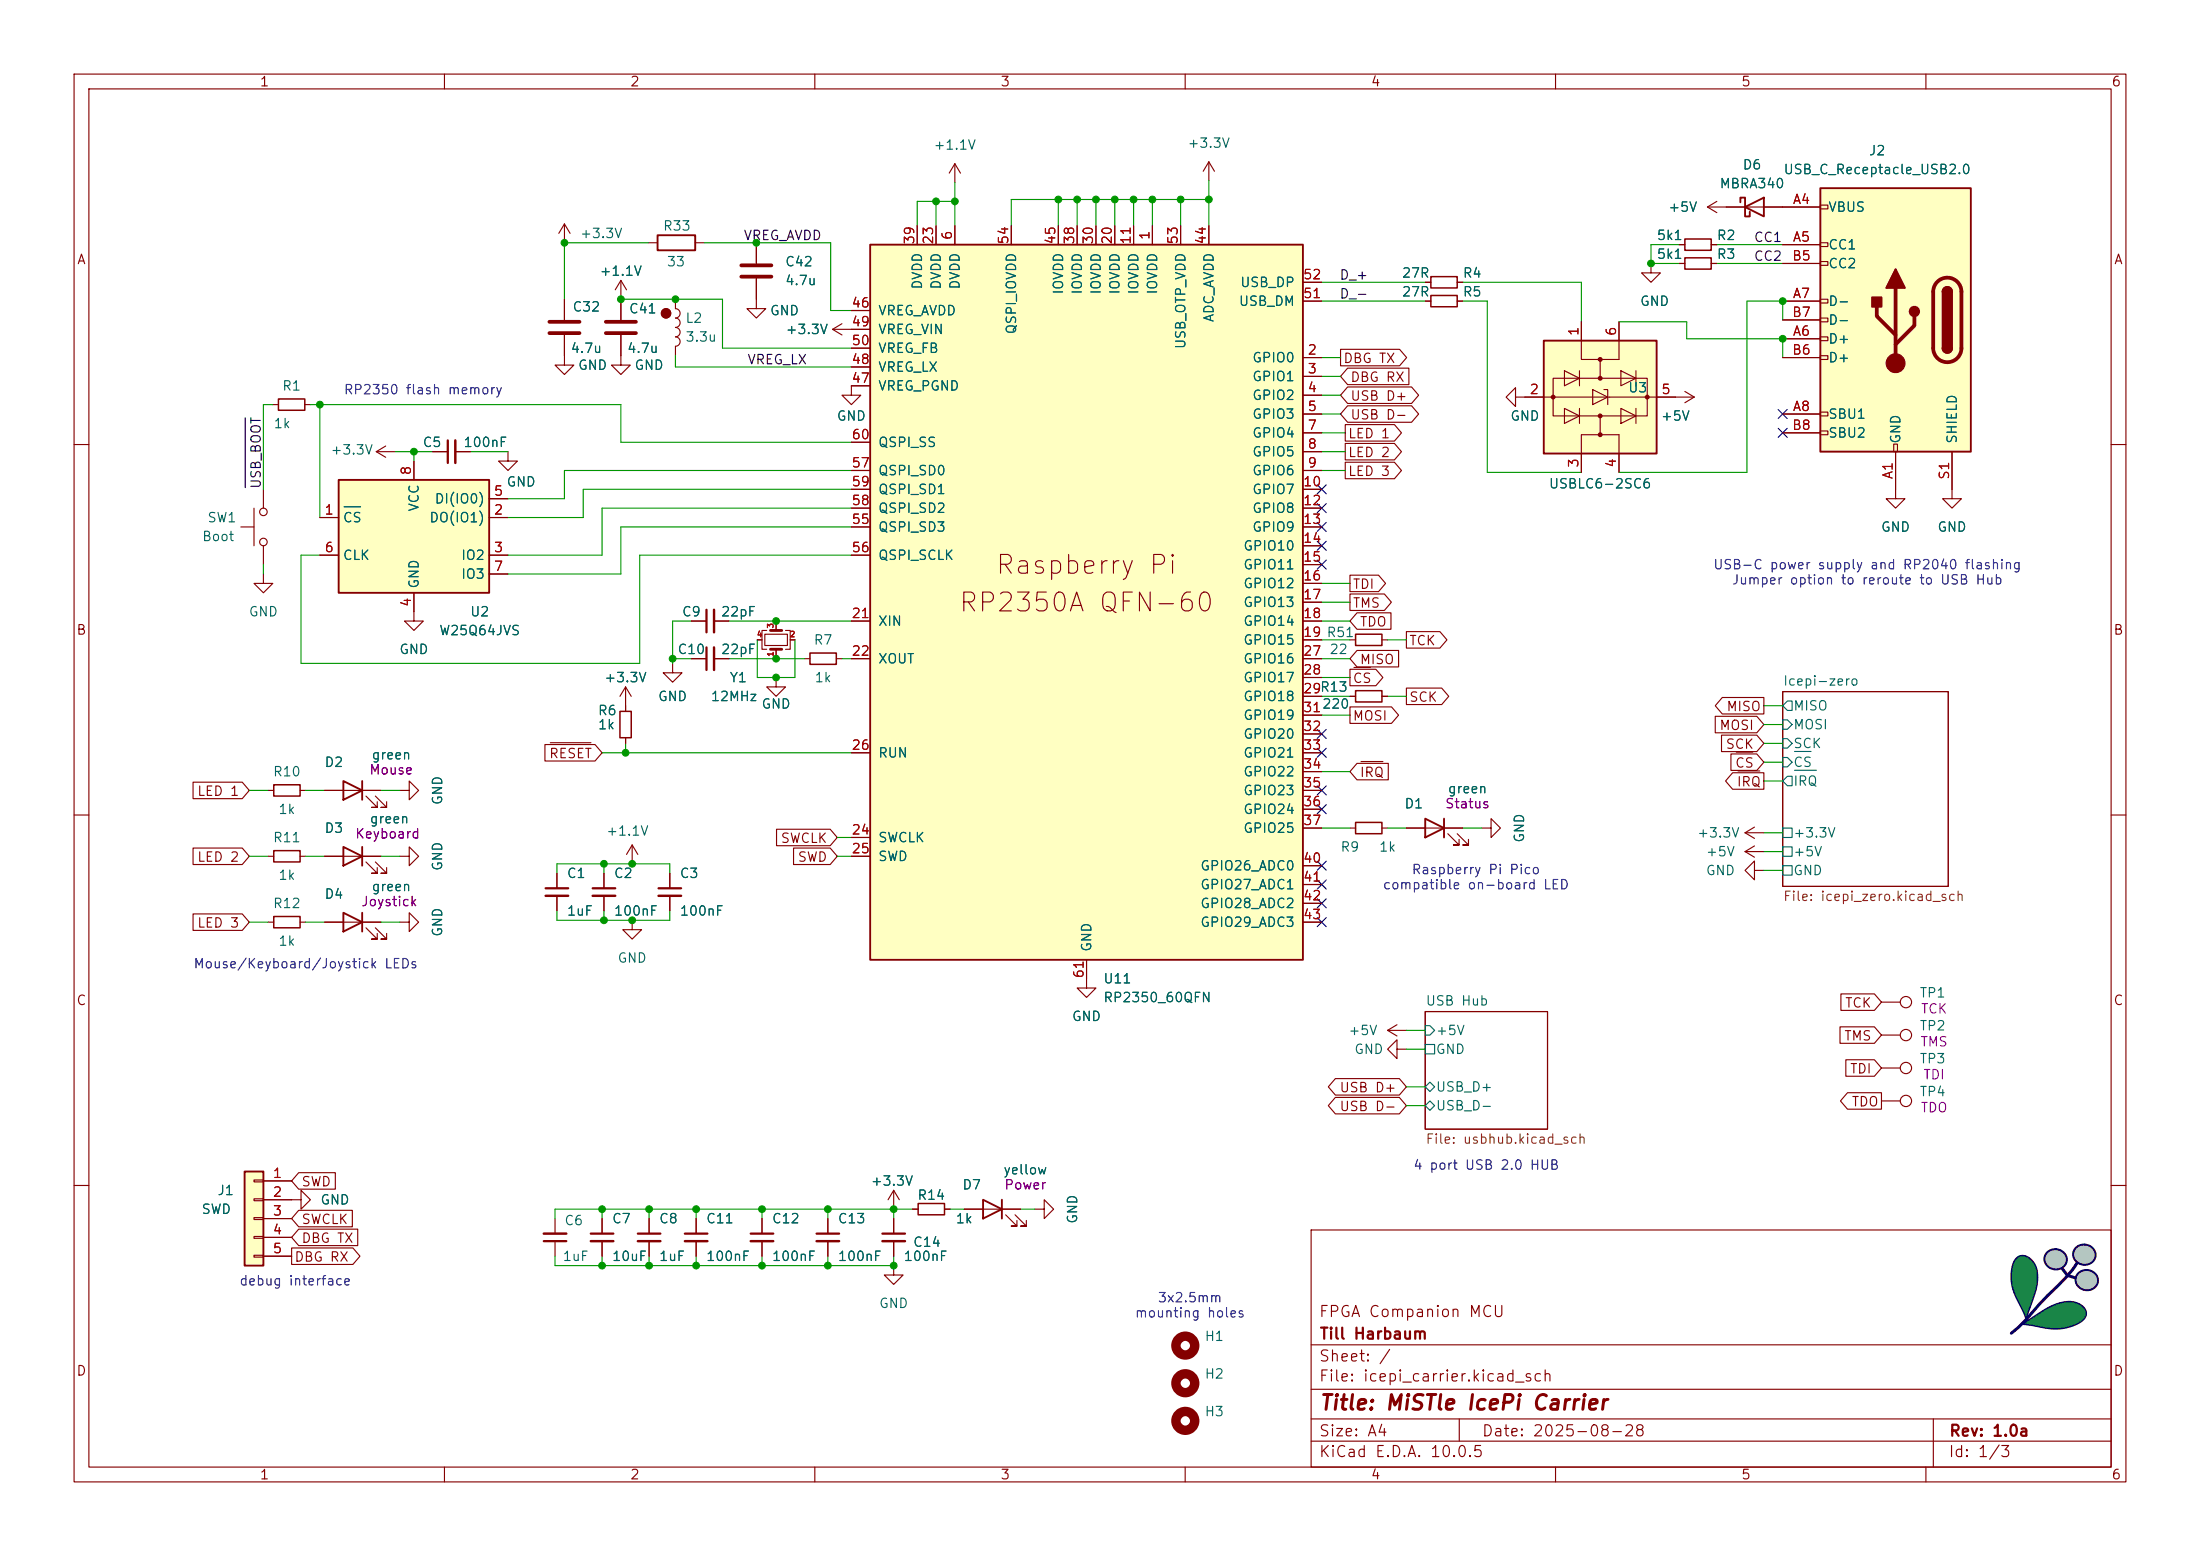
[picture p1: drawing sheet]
<svg xmlns="http://www.w3.org/2000/svg" width="297mm" height="210mm" viewBox="0 0 297 210" stroke-linecap="round" stroke-linejoin="round" font-family="sans-serif">
<g fill="none" stroke="#840000" stroke-width=".15">
<path d="M10 10h277v190h-277zM12 12h273v186h-273zM60 10v2M110 10v2M160 10v2M210 10v2M260 10v2M10 60h2M285 60h2M240.7 93.3h22.3v26.3h-22.3zM10 110h2M285 110h2"/>
<path d="M192.4 136.5h16.5v15.9h-16.5zM10 160h2M177 166h108v32h-108zM285 160h2M60 198v2M110 198v2M160 198v2M177 194.5h108M177 191.5h108M177 187.5h108M177 181.5h108M197 191.5v3"/>
<path d="M210 198v2M260 198v2M261 191.5v6.5"/>
</g>
<circle cx="89.9" cy="42.3" r=".63" fill="#840000" stroke="#840000" stroke-width=".14"/>
<g fill="#c2c2c2">
<path d="M280.6 171.8a1.51 1.51 0 0 1 1.9-.2 1.51 1.51 0 0 1 .6 1.9 1.52 1.52 0 0 1-2 .5 1.52 1.52 0 0 1-.8-1.8z"/>
<path d="M280.3 168.4a1.51 1.51 0 0 1 1.9-.2 1.51 1.51 0 0 1 .5 1.8 1.52 1.52 0 0 1-1.9 .6 1.52 1.52 0 0 1-.8-1.8z"/>
</g>
<g fill="#168543">
<path d="M272.2 169.9a1.51 1.51 0 0 1 2.4 .5 4.4 4.4 0 0 1 .2 3.8l-1.3 3.8-.4-1.2a9.6 9.6 0 0 1-1.6-4.2v-.2a4 4 0 0 1 .7-2.5z"/>
<path d="M273 178.7l.4-.3a19.4 19.4 0 0 1 4.4-2.4 3.2 3.2 0 0 1 3.6 .6 1.22 1.22 0 0 1-.5 1.8 6.9 6.9 0 0 1-5.4 .7z"/>
</g>
<path d="M276.4 169a1.51 1.51 0 0 1 1.9-.2 1.51 1.51 0 0 1 .6 1.8 1.52 1.52 0 0 1-2 .6 1.52 1.52 0 0 1-.8-1.8z" fill="#c2c2c2"/>
<g fill="none" stroke="#840000" stroke-width=".15">
<path d="M76.2 30.2l-.8 1.3M76.2 30.2l.8 1.3M76.2 30.2v2.6M83.8 37.8l-.7 1.3M83.8 37.8l.8 1.3M83.8 37.8v2.6M87.5 32.8h1.3M93.9 32.8h1.2M102.1 32.8v2.8M102.1 37.6v2.8M114.9 52.1v1.2h1.3l-1.3 1.3-1.2-1.3h1.2M240.7 93.3h22.3v26.3h-22.3z"/>
<path d="M36.2 115.6h.8M40.5 115.6h.8M192.4 136.5h16.5v15.9h-16.5zM39.4 161.9h1.2v-1.2l1.3 1.2-1.3 1.3v-1.3"/>
</g>
<g fill="none" stroke="#006464" stroke-width=".15">
<path d="M240.7 97.2h.6l.6 .6-.6 .6h-.6zM240.7 99.7h.6l.6 .6-.6 .7h-.6zM241.3 94.6h.6v1.3h-.6l-.6-.6zM240.7 114.3h1.2v1.3h-1.2zM240.7 116.8h1.2v1.3h-1.2zM240.7 102.2h.6l.6 .7-.6 .6h-.6zM240.7 111.8h1.2v1.2h-1.2zM241.3 104.8h.6v1.2h-.6l-.6-.6zM242.3 101.4h2.2M242.3 104h2.9M192.4 138.4h.6l.7 .7-.7 .6h-.6zM192.4 146.7l.6-.6 .7 .6-.7 .6z"/>
<path d="M192.4 141h1.3v1.2h-1.3zM192.4 149.2l.6-.6 .7 .6-.7 .7z"/>
</g>
<path d="M37 114.8h3.5v1.5h-3.5z" fill="none" stroke="#840000" stroke-width=".2"/>
<path d="M88.8 31.8h5.1v2h-5.1z" fill="none" stroke="#840000" stroke-width=".25"/>
<path d="M100.1 35.8h4M100.1 37.3h4" fill="none" stroke="#840000" stroke-width=".51"/>
<path d="M33 158.1h2.6v12.7h-2.6z" fill="#ffffc2"/>
<path d="M46.4 105.4l2.5 1.3-2.5 1.3zM46.4 114.3l2.5 1.3-2.5 1.2zM48.9 105.4v2.6M48.9 114.3v2.5M46.4 123.2l2.5 1.3-2.5 1.2zM48.9 123.2v2.5M33 158.1h2.6v12.7h-2.6z" fill="none" stroke="#840000" stroke-width=".25"/>
<g fill="none" stroke="#840000" stroke-width=".15">
<path d="M76.2 45.2v4.1h-1.3l1.3 1.2 1.3-1.2h-1.3M76.2 40.4v2.8M83.8 45.2v4.1h-1.3l1.3 1.2 1.3-1.2h-1.3M83.8 40.4v2.8M91.2 40.4v1.3a.63 .63 0 0 1 .6 .6 .63 .63 0 0 1-.6 .6 .64 .64 0 0 1 .6 .7 .64 .64 0 0 1-.6 .6M91.2 44.2a.63 .63 0 0 1 .6 .6 .63 .63 0 0 1-.6 .7 .64 .64 0 0 1 .6 .6 .64 .64 0 0 1-.6 .6v1.3M102.1 40.4v1.3h1.3l-1.3 1.2-1.3-1.2h1.3M112.4 44.5l1.3 .7M112.4 44.5h2.5M113.7 43.7l-1.3 .8M84.5 92.7v3.3M84.5 99.6v.7"/>
<path d="M84.5 92.7l-.8 1.3M84.5 92.7l.7 1.3M90.8 89.5v1.3h1.3l-1.3 1.3-1.3-1.3h1.3M93.3 88.9h2.1M96.4 88.9h2M102.2 86.4h.7M103.3 85.6h3v1.5h-3zM103.5 85.1h-.6v2.5h.6M104.8 91.4v1.3h1.2l-1.2 1.3-1.3-1.3h1.3M104.8 83.8v1.3M104.8 87.6v1.3M106 85.1h.7v2.5h-.7"/>
<path d="M106.7 86.4h.6M108.6 88.9h.7M112.9 88.9h.8M182.2 86.4h.8M186.6 86.4h.7M36.2 106.7h.8M40.5 106.7h.8M43.8 106.7h7.6M43.8 115.6h7.6M49.4 107.4l1.5 1.6h-.7h.7v-.8M49.4 116.3l1.5 1.6h-.7h.7v-.8M50.7 107.4l1.5 1.6h-.8h.8v-.8"/>
<path d="M50.7 116.3l1.5 1.6h-.8h.8v-.8M54 115.6h1.2v-1.3l1.3 1.3-1.3 1.2v-1.2M36.2 124.5h.8M40.5 124.5h.8M43.8 124.5h7.6M49.4 125.2l1.5 1.5h-.7h.7v-.7M50.7 125.2l1.5 1.5h-.8h.8v-.7M54 124.5h1.2v-1.3l1.3 1.3-1.3 1.2v-1.2M146.7 132.1v1.3h1.3l-1.3 1.2-1.3-1.2h1.3M254 139.7h2.5M34.3 159.3h1.3v.2h-1.3zM35.6 159.4h3.8"/>
<path d="M254 148.6h2.5M34.3 161.8h1.3v.3h-1.3zM34.3 164.3h1.3v.3h-1.3zM34.3 166.9h1.3v.2h-1.3zM34.3 169.4h1.3v.3h-1.3zM35.6 161.9h3.8M35.6 164.5h3.8M35.6 167h3.8M35.6 169.5h3.8M102.9 164.5v2M102.9 167.5v2M111.8 164.5v2"/>
<path d="M111.8 167.5v2M120.6 160.7v2.5M120.6 164.5v2M120.6 167.5v2M120.6 160.7l-.7 1.2M120.6 160.7l.8 1.2M123.2 163.2h.8M127.5 163.2h.8"/>
<circle cx="257.3" cy="139.7" r=".76"/>
<circle cx="257.3" cy="148.6" r=".76"/>
</g>
<path d="M83.7 96h1.5v3.6h-1.5zM109.3 88.1h3.6v1.6h-3.6zM183 85.6h3.6v1.5h-3.6zM37 105.9h3.5v1.5h-3.5zM37 123.7h3.5v1.5h-3.5zM124 162.4h3.5v1.6h-3.5z" fill="none" stroke="#840000" stroke-width=".2"/>
<path d="M95.4 87.4v3M101.3 166.5h3.1M110.2 166.5h3.1M119.1 166.5h3.1" fill="none" stroke="#840000" stroke-width=".3"/>
<path d="M96.4 87.4v3M101.3 167.5h3.1M110.2 167.5h3.1M119.1 167.5h3.1" fill="none" stroke="#840000" stroke-width=".33"/>
<path d="M104 87.6h1.5M104 85.1h1.5" fill="none" stroke="#840000" stroke-width=".38"/>
<path d="M74.2 43.4h4M74.2 45h4M81.8 43.4h4.1M81.8 45h4.1" fill="none" stroke="#840000" stroke-width=".51"/>
<path d="M208.4 46h15.2v15.2h-15.2z" fill="#ffffc2"/>
<path d="M208.4 46h15.2v15.2h-15.2z" fill="none" stroke="#840000" stroke-width=".25"/>
<g fill="none" stroke="#840000" stroke-width=".15">
<path d="M192.4 38.1h.8M196.7 38.1h.8M192.4 40.6h.8M196.7 40.6h.8M204.6 53.6v-1.3l-1.3 1.3 1.3 1.3v-1.3h21.6M209.7 51.1h12.7v5h-12.7zM211.2 50l2 1.1-2 1zM211.2 55.1l2 1-2 1.1zM213.2 50v2.1M213.2 55.1v2.1M213.5 43.4v5.1h2.5M215 52.6l2 1-2 1z"/>
<path d="M216 56.1v2.6h2.6v5.1M216 58.7h-2.5v5.1M216.5 52.6h.5v2M218.6 43.4v5.1h-2.6v2.6M218.8 50l2.1 1.1-2.1 1zM218.8 55.1l2.1 1-2.1 1.1zM220.9 50v2.1M220.9 55.1v2.1M182.2 94h.8M186.6 94h.7M187.3 139.1l1.3 .7M187.3 139.1h2.6"/>
<path d="M188.6 138.3l-1.3 .8M188.6 141.6v-1.3l-1.3 1.3 1.3 1.3v-1.3h1.3"/>
</g>
<g fill="#840000" stroke="#840000" stroke-width=".15">
<circle cx="216" cy="48.5" r=".25"/>
<circle cx="216" cy="51.1" r=".25"/>
<circle cx="222.4" cy="53.6" r=".25"/>
<circle cx="209.7" cy="53.6" r=".25"/>
<circle cx="216" cy="56.1" r=".25"/>
<circle cx="216" cy="58.7" r=".25"/>
</g>
<path d="M193.2 39.9h3.5v1.5h-3.5zM193.2 37.3h3.5v1.6h-3.5zM183 93.2h3.6v1.5h-3.6z" fill="none" stroke="#840000" stroke-width=".2"/>
<path d="M117.5 33h58.4v96.5h-58.4z" fill="#ffffc2"/>
<path d="M117.5 33h58.4v96.5h-58.4zM192.4 110.5l2.5 1.3-2.5 1.2zM194.9 110.5v2.5M132.7 161.9l2.6 1.3-2.6 1.3zM135.3 161.9v2.6" fill="none" stroke="#840000" stroke-width=".25"/>
<g fill="none" stroke="#840000" stroke-width=".15">
<path d="M123.8 30.5v2.5M126.4 30.5v2.5M128.9 30.5v2.5M136.5 30.5v2.5M142.9 30.5v2.5M145.4 30.5v2.5M148 30.5v2.5M150.5 30.5v2.5M153 30.5v2.5M155.6 30.5v2.5M159.4 30.5v2.5M163.2 30.5v2.5"/>
<path d="M175.9 38.1h2.5M222.9 35.6v1.2h-1.3l1.3 1.3 1.3-1.3h-1.3M114.9 41.9h2.6M114.9 52.1h2.6M114.9 49.5h2.6M114.9 44.5h2.6M114.9 47h2.6M114.9 59.7h2.6M175.9 48.3h2.5M175.9 50.8h2.5M175.9 53.3h2.5M175.9 55.9h2.5"/>
<path d="M175.9 58.4h2.5M175.9 40.6h2.5M226.2 53.6h2.5M227.5 52.8l1.2 .8M228.7 53.6l-1.2 .8M114.9 63.5h2.6M114.9 66h2.6M114.9 68.6h2.6M114.9 71.1h2.6M114.9 74.9h2.6M175.9 61h2.5M175.9 63.5h2.5"/>
<path d="M175.9 66h2.5M175.9 68.6h2.5M175.9 71.1h2.5M175.9 73.7h2.5M175.9 76.2h2.5M175.9 78.7h2.5M255.9 66v1.3h-1.3l1.3 1.3 1.3-1.3h-1.3M263.5 66v1.3h-1.2l1.2 1.3 1.3-1.3h-1.3M114.9 83.8h2.6M114.9 88.9h2.6M175.9 81.3h2.5M175.9 83.8h2.5"/>
<path d="M175.9 86.4h2.5M175.9 88.9h2.5M175.9 91.4h2.5M175.9 94h2.5M175.9 96.5h2.5M175.9 99.1h2.5M54 106.7h1.2v-1.3l1.3 1.3-1.3 1.3v-1.3M114.9 113h2.6M114.9 115.6h2.6M114.9 101.6h2.6M175.9 101.6h2.5M175.9 104.1h2.5"/>
<path d="M175.9 106.7h2.5M175.9 109.2h2.5M175.9 111.8h2.5M175.9 116.8h2.5M175.9 119.4h2.5M182.2 111.8h.8M186.6 111.8h.7M189.9 111.8h7.6M195.5 112.5l1.5 1.5h-.8h.8v-.7M196.7 112.5l1.5 1.5h-.7h.7v-.7M200 111.8h1.3v-1.3l1.3 1.3-1.3 1.2v-1.2M235.6 112.4l1.3 .8"/>
<path d="M235.6 112.4h2.5M235.6 114.9l1.3 .8M235.6 114.9h2.5M236.9 117.5v-1.3l-1.3 1.3 1.3 1.2v-1.2h1.2M236.9 111.6l-1.3 .8M236.9 114.2l-1.3 .7M146.7 129.5v2.6M175.9 121.9h2.5M175.9 124.5h2.5M254 135.3h2.5M254 144.1h2.5M120.6 170.8v1.3h1.3l-1.3 1.3-1.2-1.3h1.2"/>
<path d="M130.2 163.2h7.6M135.8 164l1.5 1.5h-.8h.8v-.8M137 164l1.6 1.5h-.8h.8v-.8M139.7 163.2h1.3v-1.3l1.2 1.3-1.2 1.3v-1.3"/>
<circle cx="257.3" cy="135.3" r=".76"/>
<circle cx="257.3" cy="144.1" r=".76"/>
</g>
<g fill="none" stroke="#840000" stroke-width="1.3">
<circle cx="160" cy="186.7" r="1.27"/>
<circle cx="160" cy="191.8" r="1.27"/>
<circle cx="160" cy="181.6" r="1.27"/>
</g>
<path d="M183 111h3.6v1.5h-3.6z" fill="none" stroke="#840000" stroke-width=".2"/>
<path d="M245.7 25.4h20.4v35.6h-20.4z" fill="#ffffc2"/>
<g fill="none" stroke="#840000" stroke-width=".15">
<path d="M128.9 22.1l-.8 1.3M128.9 22.1l.8 1.3M128.9 22.1v2.5M163.2 21.8l-.8 1.3M163.2 21.8l.8 1.3M163.2 21.8v2.6M226.7 33h.8M226.7 35.6h.8M230.5 27.9h15.2M230.5 27.9l1.3 .8M231 33h.8M231 35.6h.8"/>
<path d="M231.8 27.2l-1.3 .7M240.7 33h5M240.7 35.6h5M245.7 27.7h1.1v.5h-1.1zM245.7 32.8h1.1v.5h-1.1zM245.7 35.3h1.1v.5h-1.1zM240.7 45.7h5M240.7 40.6h5M240.7 55.9h5M240.7 48.3h5M240.7 43.2h5M240.7 58.4h5"/>
<path d="M245.7 40.4h1.1v.5h-1.1zM245.7 42.9h1.1v.5h-1.1zM245.7 45.5h1.1v.5h-1.1zM245.7 48h1.1v.5h-1.1zM245.7 55.6h1.1v.5h-1.1zM245.7 58.2h1.1v.5h-1.1zM255.7 59.9h.5v1.1h-.5zM50.8 61l1.3 .7M50.8 61h2.5M52.1 60.2l-1.3 .8M68.6 61v1.2h1.2l-1.2 1.3-1.3-1.3h1.3M255.9 61v5"/>
<path d="M263.5 61v5"/>
</g>
<path d="M234.9 27.3v-.6h.7v2.5h.6v-.6M235.6 27.9l2.5-1.2v2.5zM245.7 25.4h20.4v35.6h-20.4zM262.3 39.4a.64 .64 0 0 1 .6-.7 .64 .64 0 0 1 .6 .7M262.3 47a.64 .64 0 0 0 .6 .6 .64 .64 0 0 0 .6-.6" fill="none" stroke="#840000" stroke-width=".25"/>
<path d="M255.9 38.9v10.1M261.5 38a1.91 1.91 0 0 1 2.1-.4 1.91 1.91 0 0 1 1.2 1.8v7.6a1.91 1.91 0 0 1-1.9 1.9 1.91 1.91 0 0 1-1.9-1.9v-7.6a1.91 1.91 0 0 1 .5-1.4zM253.4 41.4v1.3l2.5 2.5M258.4 42.7v1.2l-2.5 2.6" fill="none" stroke="#840000" stroke-width=".51"/>
<g fill="#840000" stroke="#840000" stroke-width=".25">
<path d="M262.3 39.4h1.2v7.6h-1.2z"/>
<path d="M262.4 38.9a.64 .64 0 0 1 .7-.1 .64 .64 0 0 1 .4 .6h-1.2z"/>
<path d="M262.3 47h1.2a.64 .64 0 0 1-.6 .6 .64 .64 0 0 1-.6-.6z"/>
<path d="M255.9 36.3l1.3 2.6h-2.6z"/>
<path d="M252.7 40.1h1.3v1.3h-1.3z"/>
<circle cx="258.4" cy="42" r=".63"/>
</g>
<circle cx="255.9" cy="49" r="1.27" fill="#840000" stroke="#840000" stroke-width=".15"/>
<path d="M227.5 34.8h3.5v1.5h-3.5zM227.5 32.3h3.5v1.5h-3.5z" fill="none" stroke="#840000" stroke-width=".2"/>
<path d="M45.7 64.8h20.3v15.2h-20.3z" fill="#ffffc2"/>
<path d="M45.7 64.8h20.3v15.2h-20.3z" fill="none" stroke="#840000" stroke-width=".25"/>
<g fill="none" stroke="#840000" stroke-width=".15">
<path d="M102.1 32.8v2.8M102.1 37.6v2.8M123.8 30.5v2.5M126.4 30.5v2.5M128.9 30.5v2.5M136.5 30.5v2.5M142.9 30.5v2.5M145.4 30.5v2.5M148 30.5v2.5M150.5 30.5v2.5M153 30.5v2.5M155.6 30.5v2.5"/>
<path d="M159.4 30.5v2.5M163.2 30.5v2.5M175.9 38.1h2.5M192.4 38.1h.8M196.7 38.1h.8M226.7 33h.8M226.7 35.6h.8M231 33h.8M231 35.6h.8M233 27.9h2.6M238.1 27.9h7.6M240.7 33h5"/>
<path d="M240.7 35.6h5M36.8 54.6h.8M41.1 54.6h.8M76.2 40.4v2.8M76.2 45.2v2.8M83.8 40.4v2.8M83.8 45.2v2.8M114.9 41.9h2.6M114.9 52.1h2.6M114.9 49.5h2.6M114.9 44.5h2.6M114.9 47h2.6"/>
<path d="M114.9 59.7h2.6M175.9 40.6h2.5M175.9 55.9h2.5M175.9 48.3h2.5M175.9 58.4h2.5M175.9 50.8h2.5M175.9 53.3h2.5M181 47.1h7.9l1 1.2-1 1.1h-7.9zM181.6 59.8h6.7l.9 1.2-.9 1.1h-6.7zM181.6 57.3h6.7l.9 1.1-.9 1.1h-6.7zM181.9 49.7h8.3v2.2h-8.3l-.9-1.1zM181.9 54.8h8.7l.9 1.1-.9 1.1h-8.7l-.9-1.1z"/>
<path d="M181.9 52.2h8.7l.9 1.1-.9 1.2h-8.7l-.9-1.2zM192.4 40.6h.8M196.7 40.6h.8M205.9 53.6h2.5M213.5 43.4v2.6M218.6 43.4v2.6M223.6 53.6h2.6M240.7 45.7h5M240.7 40.6h5M240.7 55.9h5M240.7 48.3h5M240.7 43.2h5"/>
<path d="M240.7 58.4h5M32.5 71.1h1.8M34.3 68.6v5.1M35.6 77.5v1.2h1.2l-1.2 1.3-1.3-1.3h1.3M35.6 66v2.6M35.6 73.7v2.5M43.2 69.9h2.5M43.2 74.9h2.5M55.9 62.2v2.6M58.4 61h2.1M61.5 61h2M66 69.9h2.6"/>
<path d="M66 74.9h2.6M66 67.3h2.6M66 77.5h2.6M114.9 74.9h2.6M114.9 71.1h2.6M114.9 63.5h2.6M114.9 66h2.6M114.9 68.6h2.6M175.9 61h2.5M175.9 71.1h2.5M175.9 63.5h2.5M175.9 66h2.5"/>
<path d="M175.9 68.6h2.5M175.9 73.7h2.5M175.9 76.2h2.5M175.9 78.7h2.5M181.6 62.4h6.7l.9 1.1-.9 1.1h-6.7zM182.2 77.6h3.9l1 1.1-1 1.2h-3.9zM213.5 61.2v2.6M218.6 61.2v2.6M255.9 61v5M263.5 61v5M55.9 80v3.8h1.2l-1.2 1.3-1.3-1.3h1.3M84.5 95.3v.7"/>
<path d="M84.5 99.6v.7M93.3 83.8h2.1M93.3 88.9h2.1M96.4 83.8h2M96.4 88.9h2M102.2 86.4h.7M104.8 83.8v1.3M104.8 87.6v1.3M106.7 86.4h.6M114.9 83.8h2.6M114.9 88.9h2.6M175.9 83.8h2.5"/>
<path d="M175.9 88.9h2.5M175.9 86.4h2.5M175.9 81.3h2.5M175.9 91.4h2.5M175.9 94h2.5M175.9 96.5h2.5M175.9 99.1h2.5M182.2 80.2h4.7l.9 1.1-.9 1.1h-4.7zM182.2 95.4h5.7l.9 1.1-.9 1.1h-5.7zM182.2 90.3h3.5l1 1.1-1 1.2h-3.5zM182.2 94h.8M182.8 90.1h2.2"/>
<path d="M183.2 82.7h4.6v2.2h-4.6l-1-1.1zM183.2 87.8h5.6v2.2h-5.6l-1-1.1zM186.6 94h.7M189.9 85.2h4.5l.9 1.2-.9 1.1h-4.5zM189.9 92.9h4.7l1 1.1-1 1.1h-4.7zM231.6 96.7h5.6l.9 1.1-.9 1.1h-5.6zM232.4 99.2h4.8l.9 1.1-.9 1.1h-4.8zM232.5 94.1h5.6v2.3h-5.6l-.9-1.1zM26.1 114.5h6.6l1 1.1-1 1.1h-6.6zM26.1 105.6h6.6l1 1.1-1 1.1h-6.6zM43.8 106.7h2.6M43.8 115.6h2.6"/>
<path d="M48.9 106.7h2.5M48.9 115.6h2.5M73.6 100.5h6.7l1 1.1-1 1.1h-6.7zM74.3 100.2h5.5M75.2 117.9v2M81.5 117.9v2M85.3 114l-.7 1.3M85.3 114l.8 1.3M85.3 114v2.6M90.4 117.9v2M104.8 111.9h7.3l.9 1.1-.9 1.1h-7.3zM107.1 114.5h5l.9 1.1-.9 1.1h-5z"/>
<path d="M114.9 115.6h2.6M114.9 113h2.6M114.9 101.6h2.6M175.9 106.7h2.5M175.9 101.6h2.5M175.9 104.1h2.5M175.9 109.2h2.5M175.9 111.8h2.5M175.9 116.8h2.5M175.9 119.4h2.5M183.2 103h4.2v2.3h-4.2l-1-1.2zM183.7 102.8h3"/>
<path d="M189.9 111.8h2.5M194.9 111.8h2.6M233.7 101.8h3.5l.9 1.1-.9 1.1h-3.5zM233.9 104.3h4.2v2.2h-4.2l-.9-1.1zM234.4 101.5h2.2M234.6 104.1h3M26.1 123.3h6.6l1 1.2-1 1.1h-6.6zM43.8 124.5h2.6M48.9 124.5h2.5M75.2 120.9v2M81.5 120.9v2M85.3 124.2v1.3h1.3l-1.3 1.2-1.2-1.2h1.2"/>
<path d="M90.4 120.9v2M146.7 129.5v2.6M175.9 124.5h2.5M175.9 121.9h2.5M248.4 138.6h4.6l1 1.1-1 1.1h-4.6zM248.5 134.1h4.5l1 1.2-1 1.1h-4.5zM35.6 159.4h3.8M40.3 158.3h5v2.2h-5l-.9-1.1zM180.3 148.1h8.6l1 1.1-1 1.1h-8.6l-1-1.1zM180.3 145.6h8.6l1 1.1-1 1.1h-8.6l-1-1.1zM249.2 143h3.8l1 1.1-1 1.2h-3.8zM249.4 147.5h4.6v2.2h-4.6l-.9-1.1z"/>
<path d="M35.6 161.9h3.8M35.6 164.5h3.8M35.6 167h3.8M35.6 169.5h3.8M39.4 168.4h8.2l1 1.1-1 1.2h-8.2zM40.3 165.9h8v2.2h-8l-.9-1.1zM40.3 163.4h7.3v2.2h-7.3l-.9-1.1zM74.9 164.5v2M74.9 167.5v2M81.3 164.5v2M81.3 167.5v2M87.6 164.5v2"/>
<path d="M87.6 167.5v2M94 164.5v2M94 167.5v2M102.9 164.5v2M102.9 167.5v2M111.8 164.5v2M111.8 167.5v2M120.6 164.5v2M120.6 167.5v2M123.2 163.2h.8M127.5 163.2h.8M130.2 163.2h2.5"/>
<path d="M135.3 163.2h2.5"/>
<circle cx="89.9" cy="42.3" r=".63"/>
<circle cx="35.6" cy="73.2" r=".51"/>
<circle cx="35.6" cy="69.1" r=".51"/>
</g>
<path d="M46.5 68.4h2.2" fill="none" stroke="#006464" stroke-width=".15"/>
<path d="M60.5 59.4v3.1M95.4 82.3v3M73.7 119.9h3M80 119.9h3.1M88.9 119.9h3M73.4 167.5h3.1M79.8 166.5h3M86.1 166.5h3.1M92.5 166.5h3" fill="none" stroke="#840000" stroke-width=".3"/>
<path d="M61.5 59.4v3.1M96.4 82.3v3M73.7 120.9h3M80 120.9h3.1M88.9 120.9h3M73.4 166.5h3.1M79.8 167.5h3M86.1 167.5h3.1M92.5 167.5h3" fill="none" stroke="#840000" stroke-width=".33"/>
<path d="M37.6 53.8h3.5v1.6h-3.5z" fill="none" stroke="#840000" stroke-width=".2"/>
<path d="M33.1 56.4v9.4" fill="none" stroke="#0f0f0f" stroke-width=".15"/>
<path d="M278.4 171.2l.7 .9 1.1 .4M280.4 170.4a22.1 22.1 0 0 1-3.9 4.4l-1.1 1.2a25.4 25.4 0 0 1-3.9 3.9" fill="none" stroke="#000" stroke-width=".4"/>
<g fill="none" stroke="#009600" stroke-width=".15">
<path d="M87.5 32.8h-11.3v7.6M95.1 32.8h17v9.1h2.8M126.4 27.2v3.3M128.9 24.6v5.9M128.9 27.2h-5.1v3.3M142.9 26.9v3.6M145.4 26.9v3.6M148 26.9v3.6M150.5 26.9v3.6M153 26.9v3.6M155.6 26.9v3.6M159.4 26.9v3.6"/>
<path d="M163.2 26.9h-26.7v3.6M163.2 24.4v6.1M178.4 38.1h14M197.5 38.1h16v5.3M226.7 33h-3.8v2.6h3.8M231.8 35.6h8.9M231.8 33h8.9M36.8 54.6h-1.2v11.4M41.9 54.6h41.9v5.1h31.1M43.2 54.6v15.3M83.8 40.4h13.7v6.6h17.4M91.2 48v1.5h23.7"/>
<path d="M178.4 40.6h14M178.4 53.3h2.6M178.4 48.3h2.6M178.4 55.9h2.6M178.4 58.4h3.2M178.4 50.8h2.6M197.5 40.6h3.3v23.2h12.7M218.6 43.4h9.1v2.3h13v2.6M240.7 43.2v-2.6h-4.9v23.2h-17.2M35.6 76.2v1.3M43.2 74.9h-2.6v14.6h45.8v-14.6h28.5M53.3 61h5.1"/>
<path d="M55.9 61v1.2M63.5 61h5.1M114.9 68.6h-33.6v6.3h-12.7M114.9 63.5h-38.7v3.8h-7.6M114.9 71.1h-31.1v6.4h-15.2M114.9 66h-36.2v3.9h-10.1M178.4 63.5h3.2M178.4 61h3.2M178.4 78.7h3.8M90.8 88.9h2.5M93.3 83.8h-2.5v5.7M98.4 88.9h10.2"/>
<path d="M98.4 83.8h16.5M102.2 86.4v5h5.1v-5M113.7 88.9h1.2M178.4 86.4h3.8M178.4 94h3.8M178.4 88.9h3.8M178.4 91.4h3.8M178.4 96.5h3.8M178.4 81.3h3.8M178.4 83.8h3.8M187.3 86.4h2.6M187.3 94h2.6"/>
<path d="M238.1 97.8h2.6M238.1 95.3h2.6M33.7 115.6h2.5M33.7 106.7h2.5M41.3 115.6h2.5M41.3 106.7h2.5M51.4 115.6h2.6M51.4 106.7h2.6M75.2 117.9v-1.3h15.2v1.3M81.3 101.6h33.6M81.5 116.6v1.3M84.5 100.3v1.3"/>
<path d="M113 115.6h1.9M113 113h1.9M178.4 104.1h3.8M178.4 111.8h3.8M187.3 111.8h2.6M197.5 111.8h2.5M238.1 102.9h2.6M238.1 114.9h2.6M238.1 112.4h2.6M238.1 117.5h2.6M238.1 100.3h2.6M238.1 105.4h2.6"/>
<path d="M33.7 124.5h2.5M41.3 124.5h2.5M51.4 124.5h2.6M75.2 122.9v1.3h15.2v-1.3M81.5 122.9v1.3M189.9 139.1h2.5M189.9 146.7h2.5M189.9 149.2h2.5M189.9 141.6h2.5M74.9 169.5v1.3h45.7v-1.3M81.3 163.2v1.3M81.3 169.5v1.3"/>
<path d="M87.6 163.2v1.3M87.6 169.5v1.3M94 163.2v1.3M94 169.5v1.3M102.9 163.2v1.3M102.9 169.5v1.3M111.8 163.2v1.3M111.8 169.5v1.3M120.6 163.2v1.3M123.2 163.2h-48.3v1.3M128.3 163.2h1.9M137.8 163.2h1.9"/>
</g>
<g fill="none" stroke="#000084" stroke-width=".15">
<path d="M240.1 57.8l1.2 1.2M240.1 55.3l1.2 1.2M241.3 57.8l-1.2 1.2M241.3 55.3l-1.2 1.2M177.8 75.6l1.2 1.2M177.8 70.5l1.2 1.2M177.8 73.1l1.2 1.2M177.8 68l1.2 1.2M177.8 65.4l1.2 1.2M179 75.6l-1.2 1.2M179 70.5l-1.2 1.2M179 73.1l-1.2 1.2"/>
<path d="M179 68l-1.2 1.2M179 65.4l-1.2 1.2M177.8 98.5l1.2 1.2M179 98.5l-1.2 1.2M177.8 108.6l1.2 1.2M177.8 118.8l1.2 1.2M177.8 116.2l1.2 1.2M177.8 101l1.2 1.2M177.8 106.1l1.2 1.2M179 108.6l-1.2 1.2M179 118.8l-1.2 1.2M179 116.2l-1.2 1.2"/>
<path d="M179 101l-1.2 1.2M179 106.1l-1.2 1.2M177.8 123.9l1.2 1.2M177.8 121.3l1.2 1.2M179 123.9l-1.2 1.2M179 121.3l-1.2 1.2"/>
</g>
<path d="M276.4 169a1.51 1.51 0 0 1 1.9-.2 1.51 1.51 0 0 1 .6 1.8 1.52 1.52 0 0 1-2 .6 1.52 1.52 0 0 1-.8-1.8zM280.3 168.4a1.51 1.51 0 0 1 1.9-.2 1.51 1.51 0 0 1 .5 1.8 1.52 1.52 0 0 1-1.9 .6 1.52 1.52 0 0 1-.8-1.8zM280.6 171.8a1.51 1.51 0 0 1 1.9-.2 1.51 1.51 0 0 1 .6 1.9 1.52 1.52 0 0 1-2 .5 1.52 1.52 0 0 1-.8-1.8z" fill="none" stroke="#000" stroke-width=".26"/>
<path d="M272.2 169.9a1.51 1.51 0 0 1 2.4 .5 4.4 4.4 0 0 1 .2 3.8l-1.3 3.8-.4-1.2a9.6 9.6 0 0 1-1.6-4.2v-.2a4 4 0 0 1 .7-2.5zM273 178.7l.4-.3a19.4 19.4 0 0 1 4.4-2.4 3.2 3.2 0 0 1 3.6 .6 1.22 1.22 0 0 1-.5 1.8 6.9 6.9 0 0 1-5.4 .7z" fill="none" stroke="#000" stroke-width=".2"/>
<g fill="#009600" stroke="#009600" stroke-width=".14">
<circle cx="81.3" cy="163.2" r=".46"/>
<circle cx="81.5" cy="124.2" r=".46"/>
<circle cx="85.3" cy="124.2" r=".46"/>
<circle cx="81.3" cy="170.8" r=".46"/>
<circle cx="81.5" cy="116.6" r=".46"/>
<circle cx="85.3" cy="116.6" r=".46"/>
<circle cx="87.6" cy="163.2" r=".46"/>
<circle cx="87.6" cy="170.8" r=".46"/>
<circle cx="84.5" cy="101.6" r=".46"/>
<circle cx="55.9" cy="61" r=".46"/>
<circle cx="90.8" cy="88.9" r=".46"/>
<circle cx="43.2" cy="54.6" r=".46"/>
<circle cx="104.8" cy="88.9" r=".46"/>
<circle cx="104.8" cy="83.8" r=".46"/>
<circle cx="104.8" cy="91.4" r=".46"/>
<circle cx="102.9" cy="170.8" r=".46"/>
<circle cx="111.8" cy="170.8" r=".46"/>
<circle cx="120.6" cy="170.8" r=".46"/>
<circle cx="94" cy="170.8" r=".46"/>
<circle cx="94" cy="163.2" r=".46"/>
<circle cx="102.9" cy="163.2" r=".46"/>
<circle cx="111.8" cy="163.2" r=".46"/>
<circle cx="120.6" cy="163.2" r=".46"/>
<circle cx="83.8" cy="40.4" r=".46"/>
<circle cx="91.2" cy="40.4" r=".46"/>
<circle cx="76.2" cy="32.8" r=".46"/>
<circle cx="102.1" cy="32.8" r=".46"/>
<circle cx="240.7" cy="40.6" r=".46"/>
<circle cx="222.9" cy="35.6" r=".46"/>
<circle cx="240.7" cy="45.7" r=".46"/>
<circle cx="148" cy="26.9" r=".46"/>
<circle cx="153" cy="26.9" r=".46"/>
<circle cx="150.5" cy="26.9" r=".46"/>
<circle cx="155.6" cy="26.9" r=".46"/>
<circle cx="159.4" cy="26.9" r=".46"/>
<circle cx="128.9" cy="27.2" r=".46"/>
<circle cx="142.9" cy="26.9" r=".46"/>
<circle cx="145.4" cy="26.9" r=".46"/>
<circle cx="126.4" cy="27.2" r=".46"/>
<circle cx="163.2" cy="26.9" r=".46"/>
</g>
<g font-size="2.5" fill="#840000">
<text x="129.3" y="83.2">RP2350A QFN-60</text>
<text x="134.2" y="78.1">Raspberry Pi</text>
</g>
<text font-size="2" fill="#840000" x="178" y="190.8">Title: MiSTle IcePi Carrier</text>
<g font-size="1.5" fill="#840000">
<text x="178" y="178.1">FPGA Companion MCU</text>
<text x="178" y="184.1">Sheet: /</text>
<text x="178" y="181.1">Till Harbaum</text>
<text x="178" y="186.8">File: icepi_carrier.kicad_sch</text>
<text x="178" y="197">KiCad E.D.A. 10.0.5</text>
<text x="178" y="194.2">Size: A4</text>
<text x="200" y="194.2">Date: 2025-08-28</text>
<text x="263" y="197">Id: 1/3</text>
<text x="263" y="194.2">Rev: 1.0a</text>
</g>
<g font-size="1.3" fill="#840000">
<text x="35" y="12">1</text>
<text x="85" y="12">2</text>
<text x="135" y="12">3</text>
<text x="185" y="12">4</text>
<text x="235" y="12">5</text>
<text x="285" y="12">6</text>
<text x="10.3" y="36">A</text>
<text x="285.3" y="36">A</text>
<text x="181.3" y="49.3">DBG TX</text>
<text x="182.2" y="51.9">DBG RX</text>
<text x="181.9" y="59.5">LED 1</text>
<text x="182.2" y="56.9">USB D-</text>
<text x="182.2" y="54.4">USB D+</text>
<text x="181.9" y="64.6">LED 3</text>
<text x="181.9" y="62">LED 2</text>
<text x="182.5" y="82.3">TMS</text>
<text x="182.5" y="79.8">TDI</text>
<text x="10.2" y="86">B</text>
<text x="183.5" y="84.9">TDO</text>
<text x="183.5" y="90">MISO</text>
<text x="190.2" y="87.4">TCK</text>
<text x="285.2" y="86">B</text>
<text x="182.5" y="92.5">CS</text>
<text x="190.2" y="95">SCK</text>
<text x="182.5" y="97.6">MOSI</text>
<text x="232" y="98.8">MOSI</text>
<text x="232.9" y="101.4">SCK</text>
<text x="233" y="96.3">MISO</text>
<text x="26.5" y="107.7">LED 1</text>
<text x="74" y="102.7">RESET</text>
<text x="183.5" y="105.2">IRQ</text>
<text x="234.1" y="103.9">CS</text>
<text x="234.4" y="106.5">IRQ</text>
<text x="26.5" y="116.6">LED 2</text>
<text x="105.3" y="114.1">SWCLK</text>
<text x="107.6" y="116.6">SWD</text>
<text x="26.5" y="125.5">LED 3</text>
<text x="10.2" y="136">C</text>
<text x="249" y="136.3">TCK</text>
<text x="285.2" y="136">C</text>
<text x="248.9" y="140.8">TMS</text>
<text x="180.7" y="147.7">USB D+</text>
<text x="249.7" y="145.2">TDI</text>
<text x="249.9" y="149.6">TDO</text>
<text x="180.7" y="150.3">USB D-</text>
<text x="40.6" y="160.4">SWD</text>
<text x="40.6" y="165.5">SWCLK</text>
<text x="39.7" y="170.6">DBG RX</text>
<text x="40.6" y="168.1">DBG TX</text>
<text x="10.2" y="186">D</text>
<text x="285.2" y="186">D</text>
<text x="35" y="200">1</text>
<text x="85" y="200">2</text>
<text x="135" y="200">3</text>
<text x="185" y="200">4</text>
<text x="235" y="200">5</text>
<text x="285" y="200">6</text>
</g>
<g font-size="1.3" fill="#006464">
<text x="125.9" y="20.5">+1.1V</text>
<text x="160.2" y="20.3">+3.3V</text>
<text x="235.2" y="23.2">D6</text>
<text x="240.7" y="23.8">USB_C_Receptacle_USB2.0</text>
<text x="252.2" y="21.3">J2</text>
<text x="225.1" y="28.9">+5V</text>
<text x="232.1" y="25.7">MBRA340</text>
<text x="246.7" y="28.9">VBUS</text>
<text x="78.2" y="32.5">+3.3V</text>
<text x="89.4" y="31.4">R33</text>
<text x="223.6" y="35.3">5k1</text>
<text x="223.6" y="32.7">5k1</text>
<text x="231.7" y="35.3">R3</text>
<text x="231.7" y="32.7">R2</text>
<text x="246.7" y="34">CC1</text>
<text x="80.9" y="37.5">+1.1V</text>
<text x="89.9" y="36.3">33</text>
<text x="105.9" y="36.3">C42</text>
<text x="105.9" y="38.8">4.7u</text>
<text x="124.8" y="39.2" transform="rotate(-90 124.8 39.2)">DVDD</text>
<text x="127.3" y="39.2" transform="rotate(-90 127.3 39.2)">DVDD</text>
<text x="129.9" y="39.2" transform="rotate(-90 129.9 39.2)">DVDD</text>
<text x="143.8" y="39.8" transform="rotate(-90 143.8 39.8)">IOVDD</text>
<text x="146.4" y="39.8" transform="rotate(-90 146.4 39.8)">IOVDD</text>
<text x="148.9" y="39.8" transform="rotate(-90 148.9 39.8)">IOVDD</text>
<text x="151.5" y="39.8" transform="rotate(-90 151.5 39.8)">IOVDD</text>
<text x="154" y="39.8" transform="rotate(-90 154 39.8)">IOVDD</text>
<text x="156.5" y="39.8" transform="rotate(-90 156.5 39.8)">IOVDD</text>
<text x="167.2" y="41.6">USB_DM</text>
<text x="167.3" y="39.1">USB_DP</text>
<text x="189.2" y="40.3">27R</text>
<text x="189.2" y="37.8">27R</text>
<text x="197.4" y="40.3">R5</text>
<text x="197.4" y="37.8">R4</text>
<text x="221.3" y="41.6">GND</text>
<text x="246.7" y="41.6">D-</text>
<text x="246.7" y="36.5">CC2</text>
<text x="76.9" y="48">4.7u</text>
<text x="77.2" y="42.4">C32</text>
<text x="84.6" y="48">4.7u</text>
<text x="84.8" y="42.6">C41</text>
<text x="92.4" y="43.9">L2</text>
<text x="92.4" y="46.4">3.3u</text>
<text x="103.9" y="42.9">GND</text>
<text x="106" y="45.4">+3.3V</text>
<text x="118.5" y="42.9">VREG_AVDD</text>
<text x="118.5" y="45.4">VREG_VIN</text>
<text x="118.5" y="48">VREG_FB</text>
<text x="137.5" y="45.2" transform="rotate(-90 137.5 45.2)">QSPI_IOVDD</text>
<text x="160.3" y="47.2" transform="rotate(-90 160.3 47.2)">USB_OTP_VDD</text>
<text x="164.2" y="43.6" transform="rotate(-90 164.2 43.6)">ADC_AVDD</text>
<text x="246.7" y="46.7">D+</text>
<text x="246.7" y="44.1">D-</text>
<text x="38" y="53">R1</text>
<text x="77.9" y="50.2">GND</text>
<text x="85.6" y="50.2">GND</text>
<text x="118.5" y="53">VREG_PGND</text>
<text x="118.5" y="50.5">VREG_LX</text>
<text x="169" y="49.2">GPIO0</text>
<text x="169" y="51.8">GPIO1</text>
<text x="219.7" y="53.3">U3</text>
<text x="246.7" y="49.2">D+</text>
<text x="36.9" y="58.1">1k</text>
<text x="112.9" y="57.1">GND</text>
<text x="169" y="54.3">GPIO2</text>
<text x="169" y="56.8">GPIO3</text>
<text x="169" y="59.4">GPIO4</text>
<text x="203.8" y="57.1">GND</text>
<text x="224.1" y="57.1">+5V</text>
<text x="246.7" y="56.8">SBU1</text>
<text x="246.7" y="59.4">SBU2</text>
<text x="256.9" y="60" transform="rotate(-90 256.9 60)">GND</text>
<text x="264.5" y="60" transform="rotate(-90 264.5 60)">SHIELD</text>
<text x="44.5" y="61.7">+3.3V</text>
<text x="57" y="60.7">C5</text>
<text x="62.5" y="60.7">100nF</text>
<text x="68.3" y="66">GND</text>
<text x="118.5" y="64.5">QSPI_SD0</text>
<text x="118.5" y="60.7">QSPI_SS</text>
<text x="169" y="61.9">GPIO5</text>
<text x="169" y="64.5">GPIO6</text>
<text x="27.9" y="70.8">SW1</text>
<text x="46.2" y="70.8">CS</text>
<text x="56.8" y="69.1" transform="rotate(-90 56.8 69.1)">VCC</text>
<text x="57.9" y="70.8">DO(IO1)</text>
<text x="58.6" y="68.3">DI(IO0)</text>
<text x="118.5" y="69.5">QSPI_SD2</text>
<text x="118.5" y="67">QSPI_SD1</text>
<text x="169" y="67">GPIO7</text>
<text x="169" y="69.5">GPIO8</text>
<text x="209" y="66.2">USBLC6-2SC6</text>
<text x="27.2" y="73.4">Boot</text>
<text x="46.2" y="75.9">CLK</text>
<text x="62.2" y="75.9">IO2</text>
<text x="118.5" y="72.1">QSPI_SD3</text>
<text x="118.5" y="75.9">QSPI_SCLK</text>
<text x="167.8" y="74.6">GPIO10</text>
<text x="167.8" y="77.2">GPIO11</text>
<text x="169" y="72.1">GPIO9</text>
<text x="253.8" y="72.1">GND</text>
<text x="261.5" y="72.1">GND</text>
<text x="33.5" y="83.5">GND</text>
<text x="56.8" y="79.5" transform="rotate(-90 56.8 79.5)">GND</text>
<text x="62.2" y="78.4">IO3</text>
<text x="63.4" y="83.5">U2</text>
<text x="92" y="83.5">C9</text>
<text x="97.2" y="83.5">22pF</text>
<text x="167.8" y="79.7">GPIO12</text>
<text x="167.8" y="82.2">GPIO13</text>
<text x="53.8" y="88.6">GND</text>
<text x="59.2" y="86.1">W25Q64JVS</text>
<text x="91.4" y="88.6">C10</text>
<text x="97.2" y="88.6">22pF</text>
<text x="109.8" y="87.3">R7</text>
<text x="118.5" y="84.8">XIN</text>
<text x="118.5" y="89.9">XOUT</text>
<text x="167.8" y="84.8">GPIO14</text>
<text x="167.8" y="87.3">GPIO15</text>
<text x="167.8" y="89.9">GPIO16</text>
<text x="179.4" y="88.6">22</text>
<text x="81.5" y="92.4">+3.3V</text>
<text x="88.7" y="94.9">GND</text>
<text x="95.9" y="94.9">12MHz</text>
<text x="98.4" y="92.4">Y1</text>
<text x="102.7" y="96">GND</text>
<text x="109.9" y="92.4">1k</text>
<text x="167.8" y="92.4">GPIO17</text>
<text x="167.8" y="94.9">GPIO18</text>
<text x="178.4" y="96">220</text>
<text x="240.6" y="92.9">Icepi-zero</text>
<text x="80.6" y="96.8">R6</text>
<text x="80.6" y="98.8">1k</text>
<text x="167.8" y="97.5">GPIO19</text>
<text x="167.8" y="100">GPIO20</text>
<text x="242" y="96.2">MISO</text>
<text x="242" y="98.8">MOSI</text>
<text x="242" y="101.3">SCK</text>
<text x="36.8" y="105.1">R10</text>
<text x="43.7" y="103.8">D2</text>
<text x="50.1" y="102.8">green</text>
<text x="118.5" y="102.6">RUN</text>
<text x="167.8" y="102.6">GPIO21</text>
<text x="167.8" y="105.1">GPIO22</text>
<text x="167.8" y="107.6">GPIO23</text>
<text x="195.4" y="107.4">green</text>
<text x="242" y="103.8">CS</text>
<text x="242" y="106.4">IRQ</text>
<text x="36.8" y="114">R11</text>
<text x="37.5" y="110.2">1k</text>
<text x="43.7" y="112.7">D3</text>
<text x="49.8" y="111.5">green</text>
<text x="60" y="108.7" transform="rotate(-90 60 108.7)">GND</text>
<text x="81.7" y="113.1">+1.1V</text>
<text x="118.5" y="114">SWCLK</text>
<text x="167.8" y="110.2">GPIO24</text>
<text x="167.8" y="112.7">GPIO25</text>
<text x="189.5" y="109.4">D1</text>
<text x="206.1" y="113.8" transform="rotate(-90 206.1 113.8)">GND</text>
<text x="229" y="113.4">+3.3V</text>
<text x="242" y="113.4">+3.3V</text>
<text x="37.5" y="119.1">1k</text>
<text x="60" y="117.6" transform="rotate(-90 60 117.6)">GND</text>
<text x="76.4" y="118.8">C1</text>
<text x="82.8" y="118.8">C2</text>
<text x="91.7" y="118.8">C3</text>
<text x="118.5" y="116.5">SWD</text>
<text x="162" y="117.8">GPIO26_ADC0</text>
<text x="180.9" y="115.3">R9</text>
<text x="186.1" y="115.3">1k</text>
<text x="230.2" y="118.4">GND</text>
<text x="230.2" y="115.9">+5V</text>
<text x="242" y="115.9">+5V</text>
<text x="242" y="118.4">GND</text>
<text x="36.8" y="122.9">R12</text>
<text x="43.7" y="121.6">D4</text>
<text x="50.1" y="120.6">green</text>
<text x="76.4" y="123.9">1uF</text>
<text x="82.8" y="123.9">100nF</text>
<text x="91.7" y="123.9">100nF</text>
<text x="162" y="120.3">GPIO27_ADC1</text>
<text x="162" y="122.9">GPIO28_ADC2</text>
<text x="162" y="125.4">GPIO29_ADC3</text>
<text x="37.5" y="128">1k</text>
<text x="60" y="126.5" transform="rotate(-90 60 126.5)">GND</text>
<text x="83.3" y="130.2">GND</text>
<text x="147.6" y="128.6" transform="rotate(-90 147.6 128.6)">GND</text>
<text x="148.9" y="133">U11</text>
<text x="148.9" y="135.6">RP2350_60QFN</text>
<text x="192.4" y="136">USB Hub</text>
<text x="259.1" y="134.9">TP1</text>
<text x="144.6" y="138.1">GND</text>
<text x="181.9" y="140">+5V</text>
<text x="182.7" y="142.6">GND</text>
<text x="193.7" y="142.6">GND</text>
<text x="193.7" y="140">+5V</text>
<text x="259.1" y="139.4">TP2</text>
<text x="259.1" y="143.8">TP3</text>
<text x="193.7" y="147.6">USB_D+</text>
<text x="259.1" y="148.3">TP4</text>
<text x="193.7" y="150.2">USB_D-</text>
<text x="29.3" y="161.6">J1</text>
<text x="117.5" y="160.3">+3.3V</text>
<text x="129.8" y="160.9">D7</text>
<text x="135.4" y="158.8">yellow</text>
<text x="27.1" y="164.2">SWD</text>
<text x="43.2" y="162.9">GND</text>
<text x="76.1" y="165.7">C6</text>
<text x="82.5" y="165.4">C7</text>
<text x="88.9" y="165.4">C8</text>
<text x="95.2" y="165.4">C11</text>
<text x="104.1" y="165.4">C12</text>
<text x="113" y="165.4">C13</text>
<text x="123.8" y="162.3">R14</text>
<text x="128.9" y="165.4">1k</text>
<text x="145.7" y="165.3" transform="rotate(-90 145.7 165.3)">GND</text>
<text x="75.9" y="170.5">1uF</text>
<text x="82.5" y="170.5">10uF</text>
<text x="88.9" y="170.5">1uF</text>
<text x="95.2" y="170.5">100nF</text>
<text x="104.1" y="170.5">100nF</text>
<text x="113" y="170.5">100nF</text>
<text x="121.9" y="170.5">100nF</text>
<text x="123.2" y="168.6">C14</text>
<text x="118.6" y="176.9">GND</text>
<text x="162.5" y="181.3">H1</text>
<text x="162.5" y="186.4">H2</text>
<text x="162.5" y="191.5">H3</text>
</g>
<g font-size="1.3" fill="#a90000">
<text x="241.9" y="27.9">A4</text>
<text x="123.7" y="33.1" transform="rotate(-90 123.7 33.1)">39</text>
<text x="126.3" y="33.1" transform="rotate(-90 126.3 33.1)">23</text>
<text x="128.8" y="32.5" transform="rotate(-90 128.8 32.5)">6</text>
<text x="136.4" y="33.1" transform="rotate(-90 136.4 33.1)">54</text>
<text x="142.8" y="33.1" transform="rotate(-90 142.8 33.1)">45</text>
<text x="145.3" y="33.1" transform="rotate(-90 145.3 33.1)">38</text>
<text x="147.9" y="33.1" transform="rotate(-90 147.9 33.1)">30</text>
<text x="150.4" y="33.1" transform="rotate(-90 150.4 33.1)">20</text>
<text x="153" y="33.1" transform="rotate(-90 153 33.1)">11</text>
<text x="155.5" y="32.5" transform="rotate(-90 155.5 32.5)">1</text>
<text x="159.3" y="33.1" transform="rotate(-90 159.3 33.1)">53</text>
<text x="163.1" y="33.1" transform="rotate(-90 163.1 33.1)">44</text>
<text x="241.8" y="35.5">B5</text>
<text x="241.9" y="32.9">A5</text>
<text x="114.9" y="41.8">46</text>
<text x="175.8" y="40.6">51</text>
<text x="175.8" y="38">52</text>
<text x="241.9" y="40.6">A7</text>
<text x="114.9" y="44.4">49</text>
<text x="114.9" y="46.9">50</text>
<text x="213.4" y="45.4" transform="rotate(-90 213.4 45.4)">1</text>
<text x="218.5" y="45.4" transform="rotate(-90 218.5 45.4)">6</text>
<text x="241.8" y="43.1">B7</text>
<text x="241.9" y="45.6">A6</text>
<text x="114.9" y="52">47</text>
<text x="114.9" y="49.4">48</text>
<text x="176.4" y="48.2">2</text>
<text x="176.4" y="50.7">3</text>
<text x="176.4" y="53.3">4</text>
<text x="206.4" y="53.5">2</text>
<text x="224.2" y="53.5">5</text>
<text x="241.8" y="48.2">B6</text>
<text x="114.9" y="59.6">60</text>
<text x="176.4" y="55.8">5</text>
<text x="176.4" y="58.3">7</text>
<text x="241.8" y="58.3">B8</text>
<text x="241.9" y="55.8">A8</text>
<text x="55.8" y="64.2" transform="rotate(-90 55.8 64.2)">8</text>
<text x="114.9" y="63.4">57</text>
<text x="114.9" y="66">59</text>
<text x="175.8" y="66">10</text>
<text x="176.4" y="60.9">8</text>
<text x="176.4" y="63.4">9</text>
<text x="213.4" y="63.2" transform="rotate(-90 213.4 63.2)">3</text>
<text x="218.5" y="63.2" transform="rotate(-90 218.5 63.2)">4</text>
<text x="255.8" y="64.8" transform="rotate(-90 255.8 64.8)">A1</text>
<text x="263.4" y="64.8" transform="rotate(-90 263.4 64.8)">S1</text>
<text x="43.7" y="69.8">1</text>
<text x="66.6" y="69.8">2</text>
<text x="66.6" y="67.2">5</text>
<text x="114.9" y="71">55</text>
<text x="114.9" y="68.5">58</text>
<text x="175.8" y="68.5">12</text>
<text x="175.8" y="71">13</text>
<text x="43.7" y="74.8">6</text>
<text x="66.6" y="74.8">3</text>
<text x="66.6" y="77.4">7</text>
<text x="114.9" y="74.8">56</text>
<text x="175.8" y="73.6">14</text>
<text x="175.8" y="76.1">15</text>
<text x="55.8" y="82" transform="rotate(-90 55.8 82)">4</text>
<text x="114.9" y="83.7">21</text>
<text x="175.8" y="78.7">16</text>
<text x="175.8" y="81.2">17</text>
<text x="175.8" y="83.7">18</text>
<text x="114.9" y="88.8">22</text>
<text x="175.8" y="86.3">19 R51</text>
<text x="175.8" y="88.8">27</text>
<text x="175.8" y="86.3">19</text>
<text x="175.8" y="91.4">28</text>
<text x="175.8" y="93.9">29R13</text>
<text x="114.9" y="101.5">26</text>
<text x="175.8" y="96.4">31</text>
<text x="175.8" y="99">32</text>
<text x="175.8" y="101.5">33</text>
<text x="175.8" y="104.1">34</text>
<text x="175.8" y="106.6">35</text>
<text x="114.9" y="112.9">24</text>
<text x="175.8" y="109.1">36</text>
<text x="175.8" y="111.7">37</text>
<text x="114.9" y="115.5">25</text>
<text x="175.8" y="116.8">40</text>
<text x="175.8" y="119.3">41</text>
<text x="175.8" y="121.8">42</text>
<text x="175.8" y="124.4">43</text>
<text x="146.6" y="132.1" transform="rotate(-90 146.6 132.1)">61</text>
<text x="36.7" y="159.3">1</text>
<text x="36.7" y="161.8">2</text>
<text x="36.7" y="164.4">3</text>
<text x="36.7" y="166.9">4</text>
<text x="36.7" y="169.5">5</text>
</g>
<g font-size="1.3" fill="#0f0f0f">
<text x="100.3" y="32.7">VREG_AVDD</text>
<text x="236.7" y="35.5">CC2</text>
<text x="236.7" y="33">CC1</text>
<text x="180.7" y="38.1">D_+</text>
<text x="180.7" y="40.6">D_-</text>
<text x="100.8" y="49.5">VREG_LX</text>
<text x="35.5" y="66.1" transform="rotate(-90 35.5 66.1)">USB_BOOT</text>
</g>
<g font-size="1.3" fill="#0000c2">
<text x="46.3" y="53.5">RP2350 flash memory</text>
<text x="231.2" y="77.2">USB-C power supply and RP2040 flashing</text>
<text x="233.7" y="79.2">Jumper option to reroute to USB Hub</text>
<text x="190.5" y="118.3">Raspberry Pi Pico</text>
<text x="186.6" y="120.4">compatible on-board LED</text>
<text x="26" y="131">Mouse/Keyboard/Joystick LEDs</text>
<text x="190.7" y="158.2">4 port USB 2.0 HUB</text>
<text x="32.2" y="173.8">debug interface</text>
<text x="153.1" y="178.1">mounting holes</text>
<text x="156.2" y="176.1">3x2.5mm</text>
</g>
<g font-size="1.3" fill="#840084">
<text x="49.8" y="104.8">Mouse</text>
<text x="47.8" y="113.5">Keyboard</text>
<text x="195" y="109.4">Status</text>
<text x="48.7" y="122.6">Joystick</text>
<text x="259.2" y="137.1">TCK</text>
<text x="259.2" y="141.6">TMS</text>
<text x="259.6" y="146">TDI</text>
<text x="259.2" y="150.4">TDO</text>
<text x="135.5" y="160.9">Power</text>
</g>
<g font-size="1.3" fill="#725600">
<text x="240.6" y="121.9">File: icepi_zero.kicad_sch</text>
<text x="192.4" y="154.7">File: usbhub.kicad_sch</text>
</g>
<g font-size=".8" fill="#a90000">
<text x="102.1" y="86.2">4</text>
<text x="104.6" y="88.7" transform="rotate(-90 104.6 88.7)">1</text>
<text x="104.6" y="84.9" transform="rotate(-90 104.6 84.9)">3</text>
<text x="106.6" y="86.2">2</text>
</g>
</svg>
